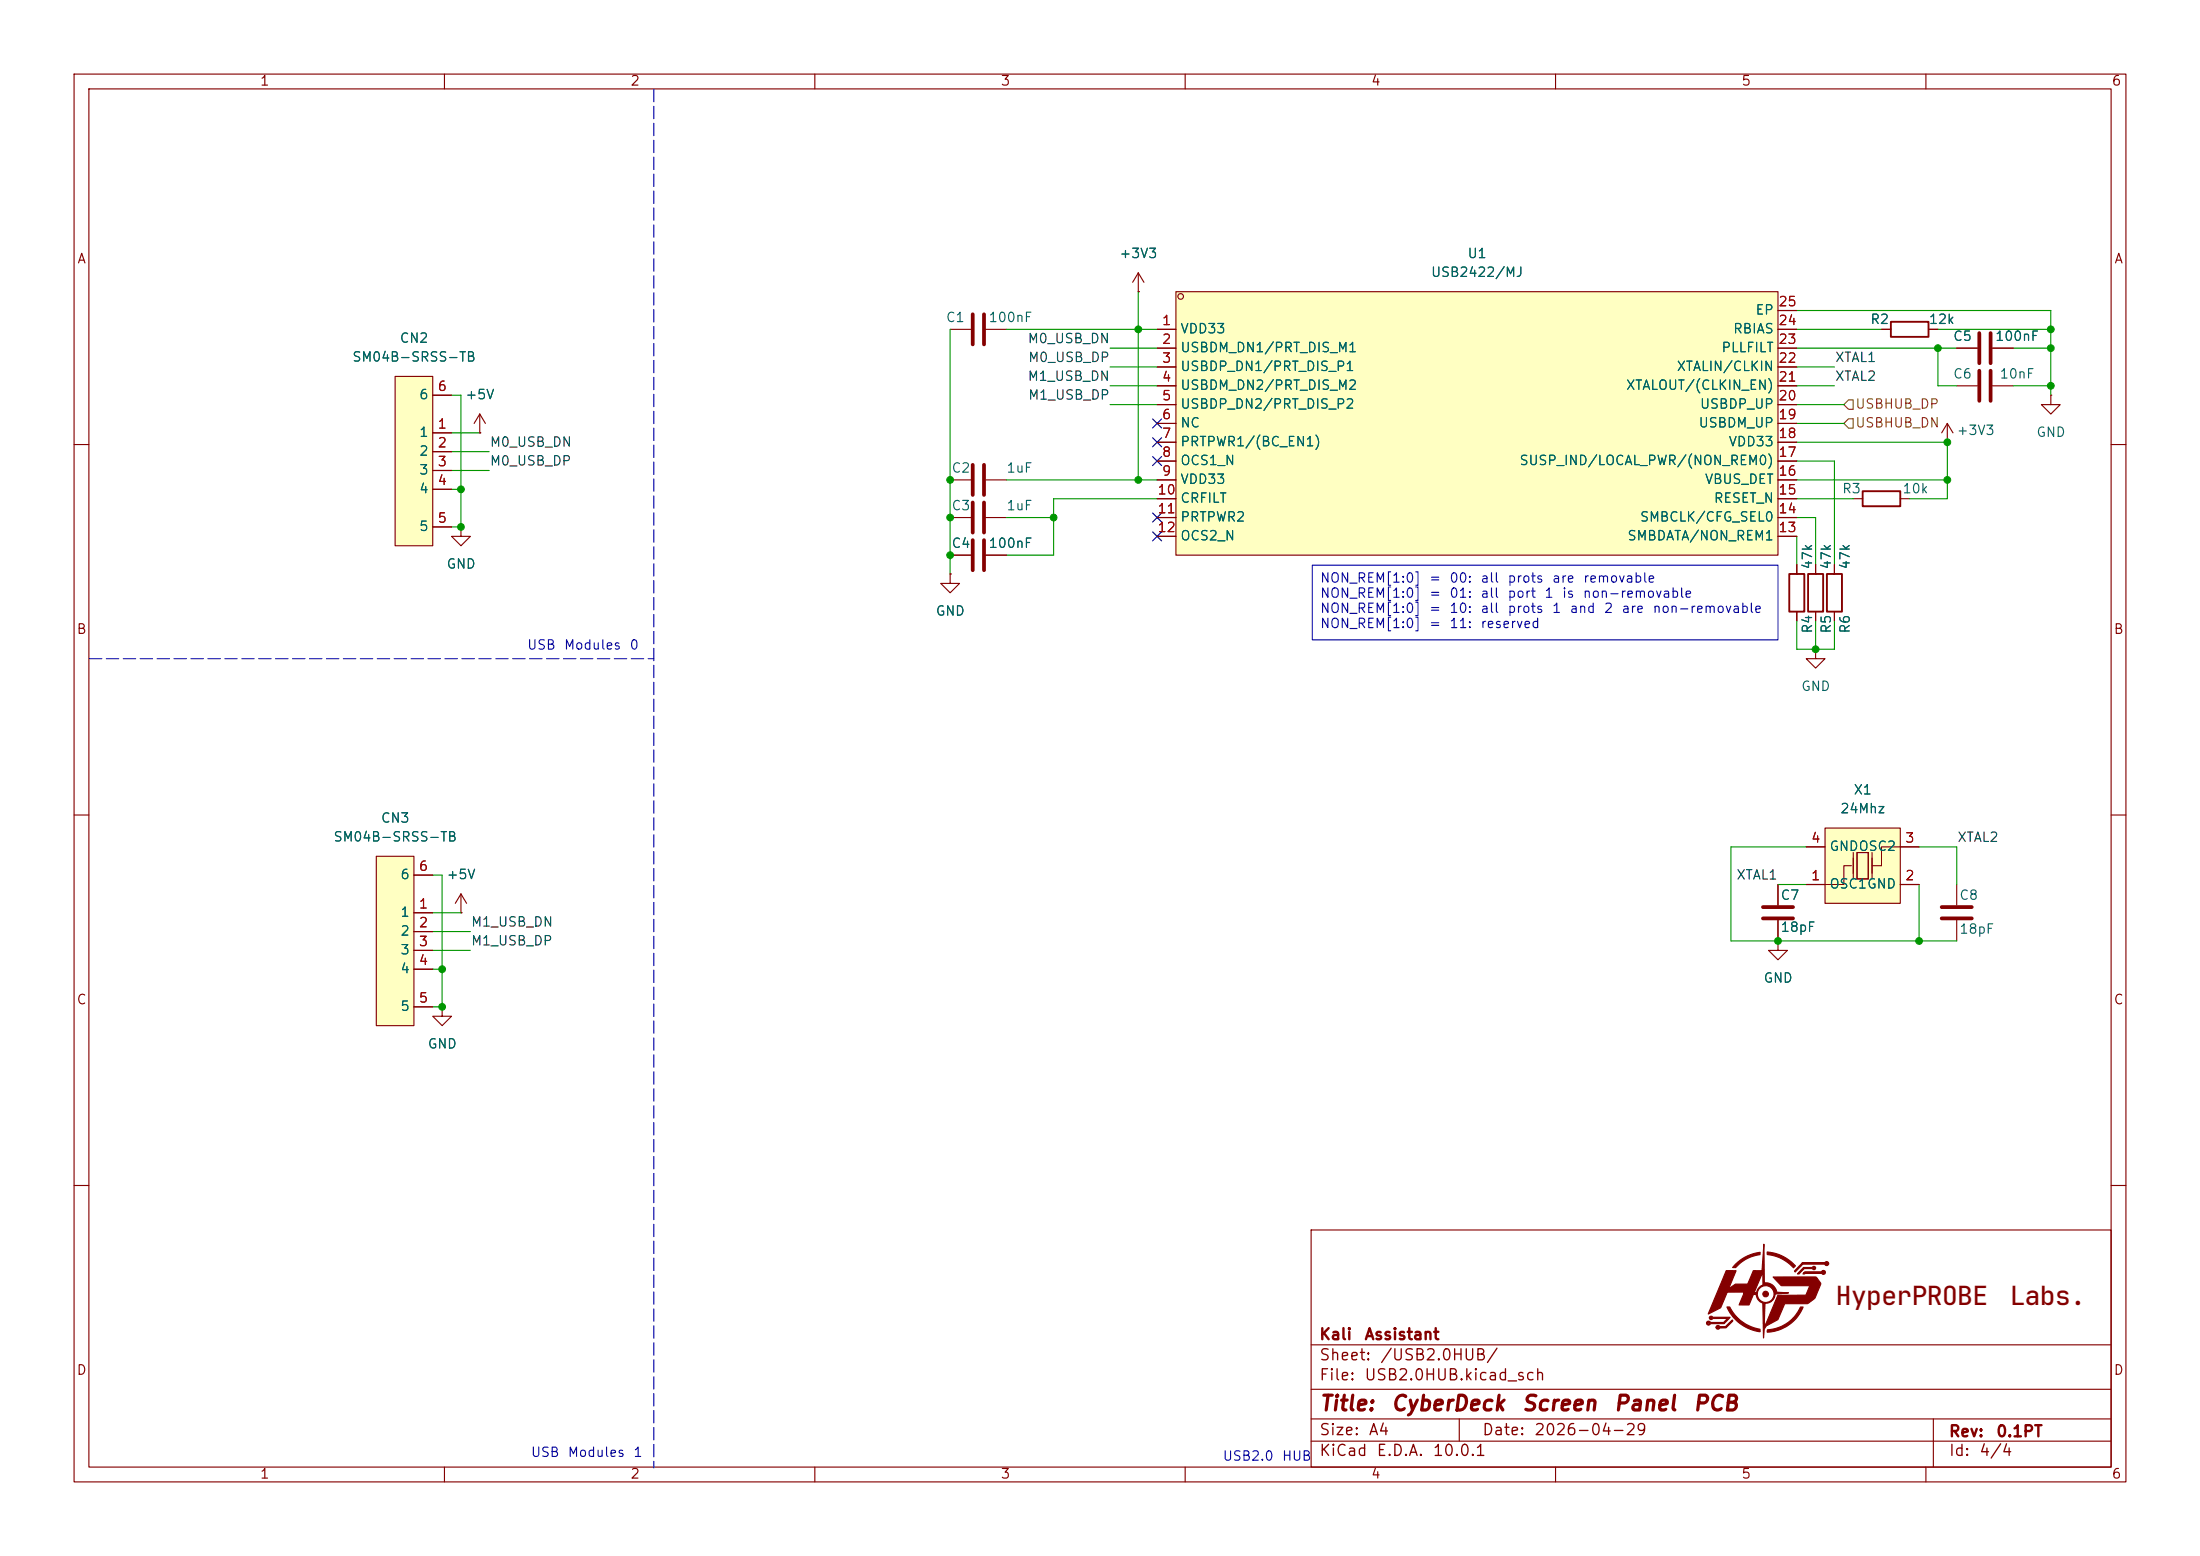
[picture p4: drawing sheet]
<svg xmlns="http://www.w3.org/2000/svg" width="297mm" height="210mm" viewBox="0 0 297 210" stroke-linecap="round" stroke-linejoin="round" font-family="sans-serif">
<g fill="none" stroke="#840000" stroke-width=".15">
<path d="M10 10h277v190h-277zM12 12h273v186h-273zM60 10v2M110 10v2M160 10v2M210 10v2M260 10v2M10 60h2M285 60h2M10 110h2M285 110h2M10 160h2"/>
<path d="M177 166h108v32h-108zM285 160h2M60 198v2M110 198v2M160 198v2M177 194.5h108M177 191.5h108M177 187.5h108M177 181.5h108M197 191.5v3M210 198v2M260 198v2"/>
<path d="M261 191.5v6.5"/>
</g>
<g fill="#840000" stroke="#840000" stroke-width=".15">
<path d="M233 171.5h1.4l-1 2.4 .9-.6h1.6l.8-1.8h.9a.19 .19 0 0 0 .2 0 .19 .19 0 0 0 .1-.2l.2-3.4 .1 5.2h.4l.6 .3 .4 .4 .3 .6 1.6 .1-1.9 .2-.1 .6a1.57 1.57 0 0 1-1.2 .7l-.1 3 1.8-4.2h3.4a.35 .35 0 0 0 .4 0 .35 .35 0 0 0 .1-.4l.4-.9h-3.8l-1.1-1.1 5.7-.1 .1 .1 .6 .9-.8 1.9-.9 .7-3.2 .1-.9 2.1-1.5 .9-.2 .2-.1 .2-.1 1.2-.1-4.7-.6-.4-.3-.6a.25 .25 0 0 0-.4-.2l-.6 1.4h-1.3l.6-1.4h1.3h-1.3v-.1h.5h-.5l.1-.1h1.7l.2 .8 .4 .3 .6 .2 .4-.1 .3-.2 .3-.4 .1-.4a1.12 1.12 0 0 0-1-1.2 1.12 1.12 0 0 0-1.2 .9l-.1 .1h-1.7h1.3a.2 .2 0 0 0 .3 0 .2 .2 0 0 0 .1-.1 1.73 1.73 0 0 1 .8-1v-1.7l-1.2 2.8-3.1-.1a.53 .53 0 0 0-.7 .5l-.7 1.6-1.7 .8z"/>
<path d="M238.6 179.5a5.1 5.1 0 0 0 4.3-2.8l.2-.3h.3l-.7 1.2-.9 1-1.4 .8-1.5 .4a.21 .21 0 0 1-.3 0 .21 .21 0 0 1 0-.3z"/>
<path d="M233.1 176.4h.4l.1 .2a5.5 5.5 0 0 0 4 2.8v.3h-.1a5.8 5.8 0 0 1-3.5-1.9z"/>
<path d="M231.8 179v-.1a.24 .24 0 0 1 .4 .2h.7l.8-.8a.11 .11 0 0 1 .1-.1 .11 .11 0 0 1 .1 .1 .11 .11 0 0 1-.1 .1l-.8 .8h-.8a.27 .27 0 0 1-.3 .2 .27 .27 0 0 1-.2-.3h.1a.11 .11 0 0 0 .2 .1 .11 .11 0 0 0 0-.2 .11 .11 0 0 0-.2 .1h-.1z"/>
<path d="M230.8 177.7l.3-.1 .1 .2h2.4l-.8 .8h-1.9l-.3 .2-.2-.2h.1a.12 .12 0 0 0 .2 .1 .12 .12 0 0 0 .1-.1 .12 .12 0 0 0-.2-.1l-.2 .1a.27 .27 0 0 1 .2-.3 .27 .27 0 0 1 .3 .2h1.8l.5-.6-2 .1a.24 .24 0 0 1-.3 .1 .24 .24 0 0 1-.1-.4z"/>
<path d="M243.7 171.6h2.2l.2-.1a.27 .27 0 0 1 .3 .1 .27 .27 0 0 1 0 .3l-.4 .1-.1-.2h-2.1l-.2 .1h-.2l.1-.1h2.6a.12 .12 0 0 0 .2 0 .12 .12 0 0 0-.1-.2l-.1 .2h-2.6z"/>
<path d="M243.5 171.1h1.2a.23 .23 0 0 1 .2-.2 .23 .23 0 0 1 .2 .2 .24 .24 0 0 1-.2 .3 .24 .24 0 0 1-.2-.2h-1.1l-.7 .7h-.2z"/>
<path d="M243.3 170.5h3a.29 .29 0 0 1 .5-.2 .29 .29 0 0 1-.1 .5 .29 .29 0 0 1-.4-.2h-2.9l-1 1.1-.2-.1 1.1-1.1h3.2a.11 .11 0 0 0 .1 .2 .11 .11 0 0 0 .1-.2 .11 .11 0 0 0-.2 0z"/>
<path d="M238.6 169l1.1 .2 1 .4 .8 .5 .9 .7-.3 .3-1.2-1a6.1 6.1 0 0 0-2.3-.8z"/>
<path d="M234.3 170.6l.6-.5a5.9 5.9 0 0 1 2.7-1.1v.3l-1.5 .5-1 .6-.8 .7h-.4z"/>
<path d="M238.1 174.4l.2-.1h.2a.38 .38 0 0 1 .2 .5 .38 .38 0 0 1-.6 .2 .38 .38 0 0 1 0-.6z"/>
</g>
<path d="M158.7 39.4h81.3v35.5h-81.3z" fill="#ffffc2"/>
<g fill="none" stroke="#840000" stroke-width=".15">
<path d="M158.7 39.4h81.3v35.5h-81.3zM64.8 58.4h.1M64.8 55.9l-.8 1.3M64.8 55.9l.7 1.3M64.8 55.9v2.5M156.2 44.5h2.5M156.2 47h2.5M156.2 49.5h2.5M156.2 52.1h2.5M156.2 54.6h2.5M156.2 57.2h2.5M156.2 59.7h2.5"/>
<path d="M240 44.5h2.6M240 47h2.6M240 49.5h2.6M240 52.1h2.6M240 54.6h2.6M240 57.2h2.6M240 59.7h2.6M240 41.9h2.6M62.2 71.1v1.3h1.3l-1.3 1.3-1.2-1.3h1.2M62.2 71.1h.1M128.3 77.5v1.2h1.2l-1.2 1.3-1.3-1.3h1.3M128.3 77.5h.1"/>
<path d="M128.3 74.9h2.8M133.1 74.9h2.8M156.2 62.2h2.5M156.2 64.8h2.5M156.2 67.3h2.5M156.2 69.9h2.5M156.2 72.4h2.5M240 62.2h2.6M240 64.8h2.6M240 67.3h2.6M240 69.9h2.6M240 72.4h2.6"/>
<path d="M245.1 76.2v1.3M247.6 76.2v1.3M245.1 87.6v1.3h1.3l-1.3 1.3-1.3-1.3h1.3M245.1 87.6h.1M245.1 82.6v1.2M247.6 82.6v1.2M240 119.4v2.8M240 127v1.3h1.3l-1.3 1.2-1.2-1.2h1.2M240 127h.1M240 124.2v2.8"/>
<circle cx="159.4" cy="40" r=".38"/>
</g>
<path d="M244.1 77.5h2v5.1h-2zM246.6 77.5h2.1v5.1h-2.1z" fill="none" stroke="#840000" stroke-width=".25"/>
<path d="M131.3 72.9v4.1M132.8 72.9v4.1M238 122.4h4.1M238 124h4.1" fill="none" stroke="#840000" stroke-width=".51"/>
<g fill="#ffffc2">
<path d="M246.4 111.8h10.1v10.1h-10.1z"/>
<path d="M250.7 115.1h1.5v3.5h-1.5z"/>
</g>
<g fill="none" stroke="#840000" stroke-width=".15">
<path d="M153.7 39.4h.1M153.7 36.8l-.8 1.3M153.7 36.8l.7 1.3M153.7 36.8v2.6M128.3 44.5h2.8M133.1 44.5h2.8M254 44.5h1.3M260.3 44.5h1.3M262.9 59.7h.1M262.9 57.2l-.8 1.2M262.9 57.2l.8 1.2M262.9 57.2v2.5"/>
<path d="M264.2 52.1h2.8M264.2 47h2.8M269 52.1h2.8M269 47h2.8M276.9 53.3v1.3h1.2l-1.2 1.3-1.3-1.3h1.3M276.9 53.3h.1M128.3 69.9h2.8M128.3 64.8h2.8M133.1 69.9h2.8M133.1 64.8h2.8M243.8 114.3h2.6M246.4 111.8h10.1v10.1h-10.1z"/>
<path d="M249.9 116.8h-1v2.6h-5.1M250.2 115.1v3.5M250.7 115.1h1.5v3.5h-1.5zM252.7 115.1v3.5M256.5 119.4h2.6M259.1 114.3h-5.1v2.5h-1.3M264.2 119.4v2.8M59.7 135.9v1.3h1.3l-1.3 1.2-1.3-1.2h1.3M59.7 135.9h.1M62.2 123.2h.1M62.2 120.7l-.7 1.2M62.2 120.7l.8 1.2"/>
<path d="M62.2 120.7v2.5M264.2 124.2v2.8"/>
</g>
<path d="M131.3 42.4v4.1M132.8 42.4v4.1M267.2 45v4M267.2 50v4.1M268.7 45v4M268.7 50v4.1M131.3 62.7v4.1M131.3 67.8v4.1M132.8 62.7v4.1M132.8 67.8v4.1M262.1 122.4h4.1M262.1 124h4.1" fill="none" stroke="#840000" stroke-width=".51"/>
<path d="M255.3 43.4h5v2.1h-5z" fill="none" stroke="#840000" stroke-width=".25"/>
<path d="M53.3 50.8h5.1v22.9h-5.1z" fill="#ffffc2"/>
<path d="M53.3 50.8h5.1v22.9h-5.1zM58.4 58.4h2.6M58.4 53.3h2.6M58.4 61h2.6M58.4 63.5h2.6M58.4 66h2.6M58.4 71.1h2.6" fill="none" stroke="#840000" stroke-width=".15"/>
<path d="M50.8 115.6h5.1v22.8h-5.1z" fill="#ffffc2"/>
<g fill="none" stroke="#840000" stroke-width=".15">
<path d="M153.7 39.4h.1M58.4 58.4h2.6M58.4 53.3h2.6M64.8 58.4h.1M156.2 44.5h2.5M156.2 47h2.5M156.2 49.5h2.5M156.2 52.1h2.5M156.2 54.6h2.5M156.2 57.2h2.5M156.2 59.7h2.5M240 44.5h2.6"/>
<path d="M240 47h2.6M240 49.5h2.6M240 52.1h2.6M240 54.6h2.6M240 57.2h2.6M240 59.7h2.6M240 41.9h2.6M254 44.5h1.3M260.3 44.5h1.3M264.2 47h2.8M269 47h2.8M58.4 61h2.6"/>
<path d="M58.4 63.5h2.6M58.4 66h2.6M58.4 71.1h2.6M62.2 71.1h.1M128.3 77.5h.1M128.3 74.9h2.8M133.1 74.9h2.8M156.2 67.3h2.5M156.2 62.2h2.5M156.2 64.8h2.5M156.2 69.9h2.5M156.2 72.4h2.5"/>
<path d="M240 67.3h2.6M240 62.2h2.6M240 64.8h2.6M240 69.9h2.6M240 72.4h2.6M242.6 76.2v1.3M245.1 76.2v1.3M247.6 76.2v1.3M250.2 67.3h1.3M256.5 67.3h1.3M242.6 82.6v1.2M245.1 82.6v1.2"/>
<path d="M247.6 82.6v1.2M50.8 115.6h5.1v22.8h-5.1zM55.9 118.1h2.5M240 119.4v2.8M243.8 119.4h2.6M243.8 114.3h2.6M256.5 119.4h2.6M256.5 114.3h2.6M55.9 123.2h2.5M55.9 125.7h2.5M55.9 128.3h2.5M55.9 130.8h2.5"/>
<path d="M55.9 135.9h2.5M59.7 135.9h.1M62.2 123.2h.1M240 127h.1M240 124.2v2.8"/>
</g>
<path d="M241.6 77.5h2v5.1h-2zM251.5 66.3h5v2h-5z" fill="none" stroke="#840000" stroke-width=".25"/>
<path d="M249.6 54h.6v1.2h-.6l-.7-.6zM249.6 56.5h.6v1.3h-.6l-.7-.6z" fill="none" stroke="#725600" stroke-width=".15"/>
<path d="M88.3 12.1v186M12.1 88.9h76.2" fill="none" stroke="#0000c2" stroke-width=".15" stroke-dasharray="1.7 .6"/>
<g fill="none" stroke="#009600" stroke-width=".15">
<path d="M153.7 39.4v25.4M61 53.3h1.2v17.8h-1.2M61 58.4h3.8M128.3 44.5v33M135.9 44.5h20.3M149.9 47h6.3M149.9 49.5h6.3M149.9 52.1h6.3M149.9 54.6h6.3M242.6 47h21.6M242.6 44.5h11.4M242.6 49.5h5"/>
<path d="M242.6 59.7h20.3v7.6h-5.1M242.6 41.9h34.3v11.4M242.6 52.1h5M242.6 54.6h6.3M242.6 57.2h6.3M261.6 44.5h15.3M261.6 47v5.1h2.6M271.8 47h5.1M271.8 52.1h5.1M61 63.5h5M61 61h5M61 66h1.2"/>
<path d="M135.9 64.8h20.3M135.9 69.9h6.3M156.2 67.3h-14v7.6h-6.3M242.6 64.8h20.3M242.6 67.3h7.6M242.6 62.2h5v14M242.6 69.9h2.5v6.3M242.6 72.4v3.8M242.6 83.8v3.8h5v-3.8M245.1 83.8v3.8M58.4 118.1h1.3v17.8h-1.3M240 119.4h3.8"/>
<path d="M243.8 114.3h-10.1v12.7h30.5M259.1 114.3h5.1v5.1M259.1 119.4v7.6M58.4 125.7h5.1M58.4 128.3h5.1M58.4 123.2h3.8M58.4 130.8h1.3"/>
</g>
<path d="M155.6 56.5l1.2 1.3M155.6 59.1l1.2 1.2M156.8 56.5l-1.2 1.3M156.8 59.1l-1.2 1.2M155.6 61.6l1.2 1.2M155.6 69.2l1.2 1.3M155.6 71.8l1.2 1.2M156.8 61.6l-1.2 1.2M156.8 69.2l-1.2 1.3M156.8 71.8l-1.2 1.2" fill="none" stroke="#000084" stroke-width=".15"/>
<path d="M177.2 76.3h62.8v10.1h-62.8z" fill="none" stroke="#0000c2" stroke-width=".15"/>
<g fill="#009600" stroke="#009600" stroke-width=".14">
<circle cx="259.1" cy="127" r=".46"/>
<circle cx="245.1" cy="87.6" r=".46"/>
<circle cx="240" cy="127" r=".46"/>
<circle cx="153.7" cy="44.5" r=".46"/>
<circle cx="142.2" cy="69.9" r=".46"/>
<circle cx="153.7" cy="64.8" r=".46"/>
<circle cx="128.3" cy="64.8" r=".46"/>
<circle cx="128.3" cy="69.9" r=".46"/>
<circle cx="128.3" cy="74.9" r=".46"/>
<circle cx="59.7" cy="130.8" r=".46"/>
<circle cx="62.2" cy="66" r=".46"/>
<circle cx="62.2" cy="71.1" r=".46"/>
<circle cx="59.7" cy="135.9" r=".46"/>
<circle cx="276.9" cy="47" r=".46"/>
<circle cx="276.9" cy="52.1" r=".46"/>
<circle cx="276.9" cy="44.5" r=".46"/>
<circle cx="262.9" cy="64.8" r=".46"/>
<circle cx="262.9" cy="59.7" r=".46"/>
<circle cx="261.6" cy="47" r=".46"/>
</g>
<g font-size="3.5" fill="#840000">
<text x="247.9" y="176.1">HyperPROBE</text>
<text x="271.3" y="176.1">Labs.</text>
</g>
<g font-size="2" fill="#840000">
<text x="178" y="190.9">Title:</text>
<text x="187.7" y="190.9">CyberDeck</text>
<text x="205.3" y="190.9">Screen</text>
<text x="217.7" y="190.9">Panel</text>
<text x="228.4" y="190.9">PCB</text>
</g>
<g font-size="1.5" fill="#840000">
<text x="178" y="184">Sheet:</text>
<text x="178" y="181.2">Kali</text>
<text x="184.1" y="181.2">Assistant</text>
<text x="186.2" y="184">/USB2.0HUB/</text>
<text x="178" y="186.7">File:</text>
<text x="184.1" y="186.7">USB2.0HUB.kicad_sch</text>
<text x="178" y="196.9">KiCad</text>
<text x="178" y="194.1">Size:</text>
<text x="184.7" y="194.1">A4</text>
<text x="185.7" y="196.9">E.D.A.</text>
<text x="193.3" y="196.9">10.0.1</text>
<text x="200" y="194.1">Date:</text>
<text x="207" y="194.1">2026-04-29</text>
<text x="263" y="194.3">Rev:</text>
<text x="263" y="196.9">Id:</text>
<text x="267.1" y="196.9">4/4</text>
<text x="269.4" y="194.3">0.1PT</text>
</g>
<g font-size="1.3" fill="#840000">
<text x="35" y="11.9">1</text>
<text x="85" y="11.9">2</text>
<text x="135" y="11.9">3</text>
<text x="185" y="11.9">4</text>
<text x="235" y="11.9">5</text>
<text x="285" y="11.9">6</text>
<text x="10.3" y="35.9">A</text>
<text x="285.3" y="35.9">A</text>
<text x="10.3" y="85.9">B</text>
<text x="285.3" y="85.9">B</text>
<text x="10.3" y="135.9">C</text>
<text x="285.3" y="135.9">C</text>
<text x="10.3" y="185.9">D</text>
<text x="285.3" y="185.9">D</text>
<text x="35" y="199.9">1</text>
<text x="85" y="199.9">2</text>
<text x="135" y="199.9">3</text>
<text x="185" y="199.9">4</text>
<text x="235" y="199.9">5</text>
<text x="285" y="199.9">6</text>
</g>
<g font-size="1.3" fill="#006464">
<text x="151" y="35.2">+3V3</text>
<text x="198" y="35.2">U1</text>
<text x="193.1" y="37.7">USB2422/MJ</text>
<text x="53.9" y="46.6">CN2</text>
<text x="127.6" y="43.8">C1</text>
<text x="133.4" y="43.8">100nF</text>
<text x="159.3" y="45.3">VDD33</text>
<text x="159.3" y="47.9">USBDM_DN1/PRT_DIS_M1</text>
<text x="232.3" y="47.9">PLLFILT</text>
<text x="233.9" y="45.3">RBIAS</text>
<text x="236.9" y="42.8">EP</text>
<text x="252.4" y="44">R2</text>
<text x="260.3" y="44">12k</text>
<text x="263.6" y="46.3">C5</text>
<text x="269.3" y="46.3">100nF</text>
<text x="47.5" y="49.1">SM04B-SRSS-TB</text>
<text x="159.3" y="50.4">USBDP_DN1/PRT_DIS_P1</text>
<text x="159.3" y="52.9">USBDM_DN2/PRT_DIS_M2</text>
<text x="219.4" y="52.9">XTALOUT/(CLKIN_EN)</text>
<text x="226.3" y="50.4">XTALIN/CLKIN</text>
<text x="263.6" y="51.4">C6</text>
<text x="269.9" y="51.4">10nF</text>
<text x="56.5" y="59.3">1</text>
<text x="56.5" y="54.2">6</text>
<text x="62.7" y="54.2">+5V</text>
<text x="159.3" y="55.5">USBDP_DN2/PRT_DIS_P2</text>
<text x="159.3" y="58">NC</text>
<text x="229.2" y="58">USBDM_UP</text>
<text x="229.4" y="55.5">USBDP_UP</text>
<text x="264.1" y="59">+3V3</text>
<text x="274.8" y="59.3">GND</text>
<text x="56.5" y="61.8">2</text>
<text x="56.5" y="64.4">3</text>
<text x="128.4" y="64.1">C2</text>
<text x="135.8" y="64.1">1uF</text>
<text x="159.3" y="60.6">PRTPWR1/(BC_EN1)</text>
<text x="159.3" y="63.1">OCS1_N</text>
<text x="159.3" y="65.6">VDD33</text>
<text x="205" y="63.1">SUSP_IND/LOCAL_PWR/(NON_REM0)</text>
<text x="230.1" y="65.6">VBUS_DET</text>
<text x="233.3" y="60.6">VDD33</text>
<text x="56.5" y="66.9">4</text>
<text x="56.5" y="72">5</text>
<text x="128.4" y="69.2">C3</text>
<text x="135.8" y="69.2">1uF</text>
<text x="159.3" y="68.2">CRFILT</text>
<text x="159.3" y="70.7">PRTPWR2</text>
<text x="221.3" y="70.7">SMBCLK/CFG_SEL0</text>
<text x="231.3" y="68.2">RESET_N</text>
<text x="248.6" y="66.9">R3</text>
<text x="256.7" y="66.9">10k</text>
<text x="60.2" y="77.1">GND</text>
<text x="128.4" y="74.3">C4</text>
<text x="133.4" y="74.3">100nF</text>
<text x="159.3" y="73.3">OCS2_N</text>
<text x="219.6" y="73.3">SMBDATA/NON_REM1</text>
<text x="245" y="77" transform="rotate(-90 245 77)">47k</text>
<text x="247.5" y="77" transform="rotate(-90 247.5 77)">47k</text>
<text x="250" y="77" transform="rotate(-90 250 77)">47k</text>
<text x="126.2" y="83.4">GND</text>
<text x="245" y="85.6" transform="rotate(-90 245 85.6)">R4</text>
<text x="247.5" y="85.6" transform="rotate(-90 247.5 85.6)">R5</text>
<text x="250" y="85.6" transform="rotate(-90 250 85.6)">R6</text>
<text x="243.1" y="93.6">GND</text>
<text x="250.1" y="107.5">X1</text>
<text x="44.9" y="113.9">SM04B-SRSS-TB</text>
<text x="51.3" y="111.4">CN3</text>
<text x="248.3" y="110.1">24Mhz</text>
<text x="54" y="119">6</text>
<text x="60.2" y="119">+5V</text>
<text x="246.9" y="115.2">GND</text>
<text x="250.8" y="115.2">OSC2</text>
<text x="54" y="124.1">1</text>
<text x="240.3" y="121.8">C7</text>
<text x="246.9" y="120.2">OSC1GND</text>
<text x="264.4" y="121.8">C8</text>
<text x="54" y="126.6">2</text>
<text x="54" y="129.1">3</text>
<text x="54" y="131.7">4</text>
<text x="240.3" y="126.1">18pF</text>
<text x="264.4" y="126.3">18pF</text>
<text x="54" y="136.8">5</text>
<text x="238" y="132.9">GND</text>
<text x="57.7" y="141.8">GND</text>
</g>
<g font-size="1.3" fill="#a90000">
<text x="240" y="41.7">25</text>
<text x="156.8" y="44.2">1</text>
<text x="156.8" y="46.7">2</text>
<text x="240" y="46.7">23</text>
<text x="240" y="44.2">24</text>
<text x="59" y="53.1">6</text>
<text x="156.8" y="49.3">3</text>
<text x="156.8" y="51.8">4</text>
<text x="240" y="51.8">21</text>
<text x="240" y="49.3">22</text>
<text x="59" y="58.2">1</text>
<text x="156.8" y="54.4">5</text>
<text x="156.8" y="56.9">6</text>
<text x="156.8" y="59.4">7</text>
<text x="240" y="59.4">18</text>
<text x="240" y="56.9">19</text>
<text x="240" y="54.4">20</text>
<text x="59" y="60.7">2</text>
<text x="59" y="63.2">3</text>
<text x="59" y="65.8">4</text>
<text x="156.8" y="62">8</text>
<text x="156.8" y="64.5">9</text>
<text x="240" y="64.5">16</text>
<text x="240" y="62">17</text>
<text x="59" y="70.9">5</text>
<text x="156.2" y="67.1">10</text>
<text x="156.2" y="69.6">11</text>
<text x="240" y="69.6">14</text>
<text x="240" y="67.1">15</text>
<text x="156.2" y="72.1">12</text>
<text x="240" y="72.1">13</text>
<text x="56.4" y="117.9">6</text>
<text x="244.4" y="119.1">1</text>
<text x="244.4" y="114">4</text>
<text x="257.1" y="119.1">2</text>
<text x="257.1" y="114">3</text>
<text x="56.4" y="122.9">1</text>
<text x="56.4" y="125.5">2</text>
<text x="56.4" y="128">3</text>
<text x="56.4" y="130.6">4</text>
<text x="56.4" y="135.6">5</text>
</g>
<g font-size="1.3" fill="#0f0f0f">
<text x="138.7" y="46.6">M0_USB_DN</text>
<text x="138.7" y="51.7">M1_USB_DN</text>
<text x="138.7" y="49.2">M0_USB_DP</text>
<text x="247.6" y="51.7">XTAL2</text>
<text x="247.6" y="49.2">XTAL1</text>
<text x="138.7" y="54.3">M1_USB_DP</text>
<text x="66" y="60.6">M0_USB_DN</text>
<text x="66" y="63.2">M0_USB_DP</text>
<text x="264.2" y="114">XTAL2</text>
<text x="234.3" y="119">XTAL1</text>
<text x="63.5" y="125.4">M1_USB_DN</text>
<text x="63.5" y="127.9">M1_USB_DP</text>
</g>
<g font-size="1.3" fill="#725600">
<text x="250.4" y="55.5">USBHUB_DP</text>
<text x="250.4" y="58">USBHUB_DN</text>
</g>
<g font-size="1.3" fill="#0000c2">
<text x="178.1" y="79">NON_REM[1:0]</text>
<text x="178.1" y="81">NON_REM[1:0]</text>
<text x="178.1" y="83">NON_REM[1:0]</text>
<text x="192.8" y="79">=</text>
<text x="192.8" y="81">=</text>
<text x="192.8" y="83">=</text>
<text x="195.6" y="79">00:</text>
<text x="195.6" y="81">01:</text>
<text x="195.6" y="83">10:</text>
<text x="199.8" y="79">all</text>
<text x="199.8" y="81">all</text>
<text x="199.8" y="83">all</text>
<text x="203.4" y="79">prots</text>
<text x="203.4" y="81">port</text>
<text x="203.4" y="83">prots</text>
<text x="208.4" y="81">1</text>
<text x="209.4" y="79">are</text>
<text x="209.4" y="83">1</text>
<text x="210.8" y="81">is</text>
<text x="211.8" y="83">and</text>
<text x="213.6" y="81">non-removable</text>
<text x="213.6" y="79">removable</text>
<text x="216.4" y="83">2</text>
<text x="218.8" y="83">are</text>
<text x="223" y="83">non-removable</text>
<text x="71.1" y="88">USB</text>
<text x="76" y="88">Modules</text>
<text x="84.9" y="88">0</text>
<text x="178.1" y="85.1">NON_REM[1:0]</text>
<text x="192.8" y="85.1">=</text>
<text x="195.6" y="85.1">11:</text>
<text x="199.8" y="85.1">reserved</text>
<text x="71.6" y="197">USB</text>
<text x="76.6" y="197">Modules</text>
<text x="85.4" y="197">1</text>
<text x="165" y="197.5">USB2.0</text>
<text x="173" y="197.5">HUB</text>
</g>
</svg>
